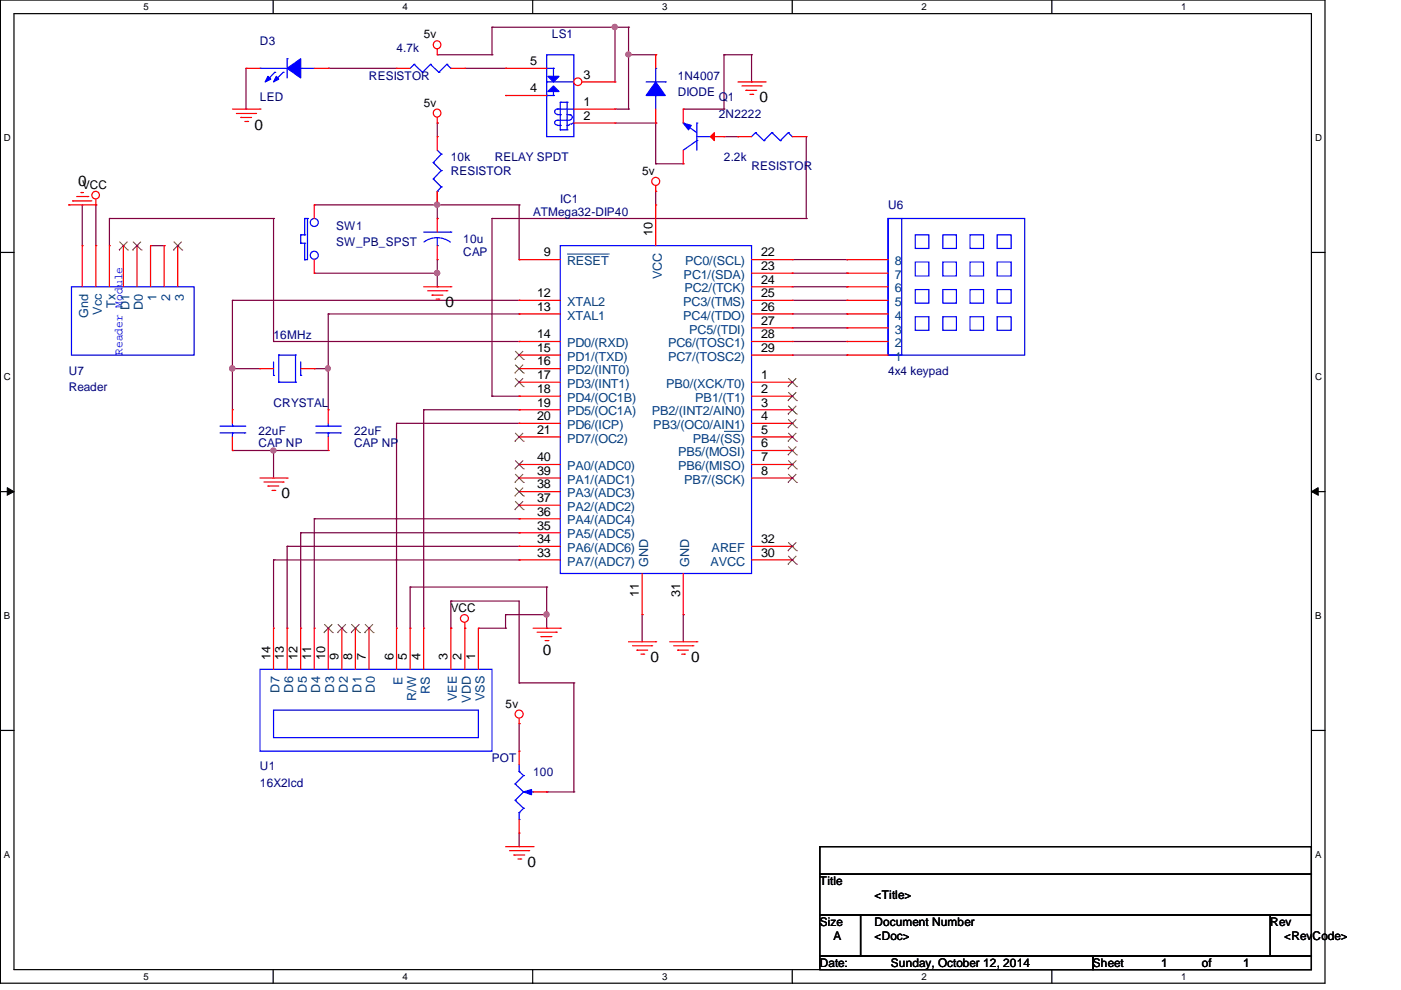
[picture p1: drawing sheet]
<svg xmlns="http://www.w3.org/2000/svg" width="297mm" height="210mm" viewBox="0 0 297 210" stroke-linecap="round" stroke-linejoin="round" font-family="sans-serif">
<path d="M.1 0h280.8v208.5h-280.8zM3 2.9h275v202.7h-275z" fill="none" stroke="#000" stroke-width=".25"/>
<g fill="#fff">
<path d="M30.4 .4h1v2.2h-1z"/>
<path d="M30.4 205.9h1v2.2h-1z"/>
</g>
<path d="M57.9 0v2.9M57.9 205.6v2.9" fill="none" stroke="#000" stroke-width=".25"/>
<g fill="#fff">
<path d="M85.3 .4h1.1v2.2h-1.1z"/>
<path d="M85.3 205.9h1.1v2.2h-1.1z"/>
</g>
<path d="M112.9 0v2.9M112.9 205.6v2.9" fill="none" stroke="#000" stroke-width=".25"/>
<g fill="#fff">
<path d="M140.4 .4h1v2.2h-1z"/>
<path d="M140.4 205.9h1v2.2h-1z"/>
</g>
<path d="M168 0v2.9M168 205.6v2.9" fill="none" stroke="#000" stroke-width=".25"/>
<g fill="#fff">
<path d="M195.4 .4h1v2.2h-1z"/>
<path d="M195.4 205.9h1v2.2h-1z"/>
</g>
<path d="M223 0v2.9M223 205.6v2.9" fill="none" stroke="#000" stroke-width=".25"/>
<g fill="#fff">
<path d="M250.4 .4h1.1v2.2h-1.1z"/>
<path d="M250.4 205.9h1.1v2.2h-1.1z"/>
<path d="M.8 28.2h1.4v2.2h-1.4z"/>
<path d="M278.8 28.2h1.4v2.2h-1.4z"/>
<path d="M.8 78.8h1.4v2.2h-1.4z"/>
<path d="M278.8 78.8h1.4v2.2h-1.4z"/>
</g>
<path d="M.1 53.5h2.9M278 53.5h2.9" fill="none" stroke="#000" stroke-width=".25"/>
<g fill="#fff">
<path d="M.8 129.6h1.3v2.2h-1.3z"/>
<path d="M278.8 129.6h1.3v2.2h-1.3z"/>
</g>
<path d="M.1 104.2h2.9M278 104.2h2.9" fill="none" stroke="#000" stroke-width=".25"/>
<path d="M1.5 103.4l1.5 .8-1.5 .8zM278 104.2l1.5-.8v1.6z" fill="#000" stroke="#000" stroke-width=".21"/>
<g fill="#fff">
<path d="M.8 180.2h1.2v2.2h-1.2z"/>
<path d="M278.8 180.2h1.2v2.2h-1.2z"/>
</g>
<path d="M.1 154.9h2.9M278 154.9h2.9M173.8 179.5h104.2v5.8h-104.2zM173.8 185.3h104.2v8.7h-104.2zM173.8 194h8.7v8.7h-8.7zM182.5 194h86.8v8.7h-86.8zM269.3 194h8.7v8.7h-8.7zM173.8 202.7h57.9v2.9h-57.9zM231.7 202.7h46.3v2.9h-46.3z" fill="none" stroke="#000" stroke-width=".25"/>
<g fill="none" stroke="#800040" stroke-width=".25">
<path d="M52.2 14.5v8.6M69.6 14.5h.1M69.6 14.5h14.5M92.7 11.6h11.6M98.6 14.5h8.6M104.3 11.6h.1M104.3 5.8h.1M104.3 5.8v5.8M104.3 5.8h29M107.2 14.5h.1M130.4 5.8h.1M130.4 5.8v11.6"/>
<path d="M133.3 11.6h.1M133.3 5.8h.1M133.3 5.8v17.3M133.3 11.6h5.7M139 11.6h.1M153.5 11.6h.1M153.5 11.6h5.8M153.5 11.6v11.5M159.3 11.6h.1M159.3 17.4h.1M159.3 11.6v5.8M52.2 23.1h.1"/>
<path d="M92.7 26.1h.1M92.7 26.1v2.9M130.4 26.1h8.6M130.4 23.1h2.9M133.3 23.1h.1M139 26.1h.1M139 34.7h.1M139 26.1v8.6M139 34.7h5.9M144.9 23.1h8.6M153.5 23.1h.1M153.5 29h3"/>
<path d="M156.5 29h.1M170.9 29v17.3M17.4 43.4h.1M17.4 43.4v8.7M20.3 43.4h.1M20.3 43.4v8.7M23.2 46.3h.1M23.2 46.3h34.8M23.2 46.3v5.8M31.9 52.1h2.9M34.8 52.1h.1M58 46.3h.1"/>
<path d="M58 46.3v26.1M66.6 43.4h43.5M66.6 57.9h26.1M92.7 57.9h.1M92.7 43.4h.1M92.7 46.3h.1M92.7 40.6v5.7M92.7 55v5.8M104.3 46.3h.1M104.3 46.3h66.6M104.3 46.3v37.7M110.1 55h.1"/>
<path d="M110.1 43.4h.1M110.1 43.4v11.6M139 40.6h.1M139 40.6v2.8M168 57.9h11.6M168 55h11.6M170.9 46.3h.1M179.6 57.9h.1M179.6 55h.1M49.3 78.2h.1M49.3 63.7h.1M49.3 63.7v23.2"/>
<path d="M49.3 78.2h5.8M49.3 63.7h60.8M58 72.4h.1M58 72.4h52.1M66.6 78.2h.1M66.6 78.2h3M69.6 78.2h.1M69.6 66.6h.1M69.6 66.6v20.3M69.6 66.6h40.5M92.7 60.8h.1M110.1 66.6h.1"/>
<path d="M110.1 63.7h.1M110.1 72.4h.1M168 66.6h11.6M168 63.7h11.6M168 75.3h11.6M168 72.4h11.6M168 69.5h11.6M168 60.8h11.6M179.6 75.3h.1M179.6 72.4h.1M179.6 69.5h.1M179.6 66.6h.1"/>
<path d="M179.6 63.7h.1M179.6 60.8h.1M49.3 95.5h.1M49.3 95.5h20.3M58 95.5h.1M58 95.5v5.9M84.1 89.8h.1M84.1 89.8v43.4M84.1 89.8h26M89.8 86.9h.1M89.8 86.9v46.3M89.8 86.9h20.3"/>
<path d="M104.3 84h.1M104.3 84h5.8M110.1 89.8h.1M110.1 84h.1M110.1 86.9h.1M58 118.7h.1M58 118.7v14.5M58 118.7h52.1M60.9 115.8h.1M60.9 115.8v17.4M60.9 115.8h49.2M63.8 113h.1"/>
<path d="M63.8 113v20.2M63.8 113h46.3M66.6 110h.1M66.6 110v23.2M66.6 110h43.5M110.1 118.7h.1M110.1 115.8h.1M110.1 113h.1M110.1 110h.1M87 124.5h.1M87 124.5v8.7M87 124.5h28.9"/>
<path d="M95.6 127.4h.1M95.6 133.2h.1M95.6 127.4h14.5v17.4M95.6 127.4v5.8M101.4 133.2h5.8M107.2 133.2h.1M107.2 130.3h.1M107.2 130.3v2.9M107.2 130.3h8.7M115.9 130.3h.1M115.9 133.2h.1M115.9 124.5h.1"/>
<path d="M115.9 124.5v8.7M136.1 130.3h.1M136.1 130.3v5.8M144.9 130.3h.1M144.9 130.3v5.8M110.1 144.8h.1M110.1 153.4h.1M110.1 153.4v5.9M110.1 144.8h11.6M121.7 144.8h.1M121.7 144.8v23.1M110.1 179.5h.1"/>
<path d="M110.1 176.6v2.9M115.9 167.9h.1M115.9 167.9h5.8M121.7 167.9h.1"/>
</g>
<g fill="#f0f" stroke="#f0f" stroke-width=".25">
<circle cx="49.2" cy="78.1" r=".55"/>
<circle cx="69.5" cy="78.1" r=".53"/>
<circle cx="58" cy="95.5" r=".53"/>
<circle cx="92.7" cy="43.4" r=".55"/>
<circle cx="92.7" cy="57.9" r=".55"/>
<circle cx="115.9" cy="130.3" r=".55"/>
<circle cx="133.2" cy="11.5" r=".53"/>
<circle cx="130.3" cy="5.7" r=".55"/>
</g>
<g fill="none" stroke="#f00" stroke-width=".25">
<path d="M84.1 14.5h.1M84.1 14.5h2.9M92.7 11.6h.1M92.7 10.4v1.2M95.6 14.5h3M98.6 14.5h.1M156.5 17.4h5.7M157.3 18.2h4.1M158.2 19.1h.1M158.2 19.1h2.2M159 20h.6M159.6 20h.1"/>
<path d="M161.4 18.2h.1M162.2 17.4h.1M49.3 23.1h5.8M50.1 24.1h4.1M51.1 24.9h.1M51.1 24.9h2.2M51.9 25.8h.6M52.5 25.8h.1M54.2 24.1h.1M55.1 23.1h.1M92.7 26.1h.1M92.7 24.9v1.2"/>
<path d="M139 39.4v1.2M14.6 43.4h.1M14.6 43.4h5.7M15.4 42.6h.1M15.4 42.6h4.1M16.3 41.7h2.3M17.2 40.8h.1M17.2 40.8h.5M18.6 41.7h.1M20.3 43.4h.1M20.3 42.3v1.1M139 40.6h.1"/>
<path d="M89.8 60.8h5.8M90.7 61.7h4M91.6 62.6h.1M91.6 62.6h2.3M92.5 63.4h.5M93 63.4h.1M94.7 61.7h.1M95.6 60.8h.1M55.1 101.4h5.8M56 102.2h4M56.8 103.1h.1M56.8 103.1h2.3"/>
<path d="M57.7 104h.6M58.3 104h.1M60 102.2h.1M60.9 101.4h.1M98.6 133.2h.1M98.6 132v1.2M113 133.2h5.8M113.9 134h4M114.7 135h.1M114.7 135h2.3M115.6 135.8h.6M116.2 135.8h.1"/>
<path d="M117.9 134h.1M118.8 133.2h.1M133.3 136.1h5.7M134.1 136.9h4.1M135 137.9h.1M135 137.9h2.3M135.9 138.7h.6M136.5 138.7h.1M138.2 136.9h.1M139 136.1h.1M142 136.1h5.7M142.8 136.9h4.1"/>
<path d="M143.7 137.9h.1M143.7 137.9h2.3M144.5 138.7h.6M145.1 138.7h.1M146.9 136.9h.1M147.7 136.1h.1M110.1 153.4h.1M110.1 152.3v1.1M107.2 179.5h5.8M113 179.5h.1M108 180.4h4.1M109 181.3h.1"/>
<path d="M109 181.3h2.3M109.8 182.1h.6M110.4 182.1h.1M112.1 180.4h.1"/>
<circle cx="92.6" cy="9.5" r=".82"/>
<circle cx="92.6" cy="24" r=".82"/>
<circle cx="139" cy="38.5" r=".85"/>
<circle cx="20.3" cy="41.4" r=".8"/>
<circle cx="98.5" cy="131.1" r=".83"/>
<circle cx="110.1" cy="151.4" r=".85"/>
</g>
<g fill="none" stroke="#00f" stroke-width=".25">
<path d="M87.8 13.6h.1M87.8 13.6l-.8 .9M87.8 13.6l1.8 1.7M89.6 15.3h.1M91.3 13.6h.1M91.3 13.6l-1.7 1.7M91.3 13.6l1.7 1.7M93 15.3h.1M94.7 13.6h.1M94.7 13.6l-1.7 1.7M94.7 13.6l.9 .9M95.6 14.5h.1"/>
<path d="M115.9 11.6h5.8v17.4h-5.8zM115.9 17.4h.1M115.9 14.5h.1M115.9 17.4h5.8M115.9 14.5h1.4M117.3 14.5h.1M117.3 14.5v1.7M117.3 19.4v.8M115.9 20.2h.1M115.9 20.2h1.4M117.3 20.2h.1M118.2 23.1h.1"/>
<path d="M118.2 25.5h.1M118.2 23.1a.55 .55 0 0 0-.6 .6 .55 .55 0 0 0 .6 .5M118.2 25.5a.51 .51 0 0 0-.6 .5 .51 .51 0 0 0 .6 .5M118.2 23.1h3.5M118.2 24.3h.6M118.2 25.5h2.6M118.2 26.6h.6M118.8 27.5h.1M118.8 21.7h.1M118.8 24.3h.1M118.8 26.6h.1M118.8 27.5h1.4"/>
<path d="M118.8 21.7v5.8M118.8 21.7h1.4M120.2 27.5h.1M120.2 21.7h.1M120.2 26.6h.1M120.2 21.7v5.8M120.2 24.3h.6M120.2 26.6h.4M120.8 24.3h.1M120.8 24.3a.55 .55 0 0 1 .5 .6 .55 .55 0 0 1-.5 .5M120.9 26.3l-.3 .2M121.7 26.1l-.6 .3"/>
</g>
<g fill="#00f" stroke="#00f" stroke-width=".25">
<path d="M116.2 19.4l1.1-1.2 1.2 1.2z"/>
<path d="M116.2 16.2h2.3l-1.2 1.2z"/>
</g>
<circle cx="122.5" cy="17.3" r=".83" fill="#fff" stroke="#f00" stroke-width=".25"/>
<g fill="none" stroke="#f00" stroke-width=".25">
<path d="M52.2 14.5h.1M52.2 14.5h2.9M66.6 14.5h3M69.6 14.5h.1M107.2 14.5h.1M107.2 14.5h8.7M123.4 17.4h7M130.4 17.4h.1M139 11.6h.1M139 11.6v2.9M92.7 29h.1M92.7 29v2.8"/>
<path d="M107.2 20.2h.1M107.2 20.2h8.7M121.7 23.1h8.7M121.7 26.1h8.7M130.4 23.1h.1M130.4 26.1h.1M139 26.1h.1M139 23.1v3M144.9 34.7h.1M144.9 23.1h.1M144.9 23.1v3M144.9 31.8v2.9"/>
<path d="M150.6 29h2.9M153.5 29h.1M156.5 29h.1M156.5 29h2.8M168 29h2.9M170.9 29h.1M17.4 52.1h.1M17.4 52.1v8.7M20.3 52.1h.1M20.3 52.1v8.7M23.2 52.1h.1M23.2 52.1v8.7"/>
<path d="M26.2 52.1h.1M26.2 52.1v8.7M29 52.1h.1M29 52.1v8.7M31.9 52.1h.1M31.9 52.1v8.7M34.8 52.1h.1M34.8 52.1v8.7M37.7 52.1h.1M37.7 52.1v8.7M66.6 57.9h.1M66.6 43.4h.1"/>
<path d="M66.6 43.4v2.9M66.6 55v2.9M92.7 43.4h.1M92.7 46.3h.1M92.7 55h.1M92.7 40.6v2.8M92.7 46.3v2.9M92.7 52.1v2.9M110.1 55h.1M110.1 55h8.7M139 43.4h.1M139 43.4v8.7"/>
<path d="M159.3 55h8.7M159.3 57.9h8.7M168 55h.1M168 57.9h.1M179.6 57.9h.1M179.6 55h.1M179.6 55h8.7M179.6 57.9h8.7M55.1 78.2h.1M55.1 78.2h2.9M63.8 78.2h2.8M66.6 78.2h.1"/>
<path d="M110.1 63.7h.1M110.1 66.6h.1M110.1 72.4h.1M110.1 75.3h.1M110.1 78.2h.1M110.1 63.7h8.7M110.1 66.6h8.7M110.1 72.4h8.7M110.1 75.3h8.7M110.1 78.2h8.7M159.3 63.7h8.7M159.3 66.6h8.7"/>
<path d="M159.3 72.4h8.7M159.3 75.3h8.7M159.3 60.8h8.7M159.3 69.5h8.7M168 60.8h.1M168 63.7h.1M168 66.6h.1M168 69.5h.1M168 72.4h.1M168 75.3h.1M179.6 75.3h.1M179.6 72.4h.1"/>
<path d="M179.6 69.5h.1M179.6 66.6h.1M179.6 63.7h.1M179.6 60.8h.1M179.6 63.7h8.7M179.6 66.6h8.7M179.6 72.4h8.7M179.6 75.3h8.7M179.6 60.8h8.7M179.6 69.5h8.7M49.3 86.9h.1M49.3 95.5h.1"/>
<path d="M49.3 86.9v2.9M49.3 92.6v2.9M69.6 86.9h.1M69.6 95.5h.1M69.6 86.9v2.9M69.6 92.6v2.9M110.1 81h.1M110.1 84h.1M110.1 86.9h.1M110.1 89.8h.1M110.1 92.6h.1M110.1 98.5h.1"/>
<path d="M110.1 81h8.7M110.1 84h8.7M110.1 86.9h8.7M110.1 89.8h8.7M110.1 92.6h8.7M110.1 98.5h8.7M159.3 81h8.7M159.3 84h8.7M159.3 86.9h8.7M159.3 89.8h8.7M159.3 92.6h8.7M159.3 95.5h8.7"/>
<path d="M159.3 98.5h8.7M168 81h.1M168 84h.1M168 86.9h.1M168 89.8h.1M168 92.6h.1M168 95.5h.1M168 98.5h.1M110.1 118.7h.1M110.1 115.8h.1M110.1 113h.1M110.1 110h.1"/>
<path d="M110.1 107.1h.1M110.1 104.2h.1M110.1 101.4h.1M110.1 101.4h8.7M110.1 118.7h8.7M110.1 115.8h8.7M110.1 113h8.7M110.1 110h8.7M110.1 107.1h8.7M110.1 104.2h8.7M159.3 101.4h8.7M159.3 118.7h8.7"/>
<path d="M159.3 115.8h8.7M168 101.4h.1M168 118.7h.1M168 115.8h.1M58 133.2h.1M58 133.2v8.7M60.9 133.2h.1M60.9 133.2v8.7M63.8 133.2h.1M63.8 133.2v8.7M66.6 133.2h.1M66.6 133.2v8.7"/>
<path d="M69.6 133.2h.1M69.6 133.2v8.7M72.5 133.2h.1M72.5 133.2v8.7M75.4 133.2h.1M75.4 133.2v8.7M78.2 133.2h.1M78.2 133.2v8.7M84.1 133.2h.1M84.1 133.2v8.7M87 133.2h.1M87 133.2v8.7"/>
<path d="M89.8 133.2h.1M89.8 133.2v8.7M95.6 133.2h.1M95.6 133.2v8.7M98.6 133.2h.1M98.6 133.2v8.7M101.4 133.2h.1M101.4 133.2v8.7M136.1 130.3h.1M136.1 121.6v8.7M144.9 130.3h.1M144.9 121.6v8.7"/>
<path d="M110.1 159.3h.1M110.1 159.3v2.9M110.1 176.6h.1M110.1 173.8v2.8M113 167.9h2.9M115.9 167.9h.1"/>
</g>
<g fill="none" stroke="#00f" stroke-width=".25">
<path d="M55.1 14.5h.1M55.1 14.5h5.8M58.3 15.3h.1M58.3 15.3l-1.7 1.8M60 15.3h.1M60 15.3l-1.7 1.8M60.9 12.5h.1M60.9 12.5v4M63.8 14.5h.1M63.8 14.5h2.8M137 17.4h4.1M139 14.5h.1"/>
<path d="M139 14.5v2.9M141.1 17.4h.1M91.9 34.5h.1M91.9 37.9h.1M91.9 34.5l1.7 1.7M91.9 37.9l1.7 1.7M92.7 31.8l.9 .9M93.6 32.7h.1M93.6 36.2h.1M93.6 39.6h.1M93.6 32.7l-1.7 1.8M93.6 36.2l-1.7 1.7"/>
<path d="M93.6 39.6l-.9 1M139 20.2h.1M139 20.2v2.9M144.9 26.1h.1M144.9 26.1l2.8 2M147.7 29.8h.1M147.7 26.1h.1M147.7 29.8l-2.8 2M147.7 26.1v5.7M147.7 29h2.9M150.6 29h.1M160.2 28.1h.1"/>
<path d="M160.2 28.1l-.9 .9M160.2 28.1l1.8 1.7M162 29.8h.1M163.7 28.1h.1M163.7 28.1l-1.7 1.7M163.7 28.1l1.7 1.7M165.4 29.8h.1M167.1 28.1h.1M167.1 28.1l-1.7 1.7M167.1 28.1l.9 .9M168 29h.1M63.8 49.8h.1"/>
<path d="M63.8 51.6h.1M63.8 49.8h.8M63.8 49.8v1.8M63.8 51.6h.8M64.6 46.3h.1M64.6 49.8h.1M64.6 51.6h.1M64.6 55h.1M64.6 46.3h.6M64.6 46.3v3.5M64.6 51.6v3.4M65.2 46.3h.1"/>
<path d="M65.2 46.3v8.7h-.6M89.8 49.2h5.8M92.7 40.6h.1M92.7 52.1h.1M92.7 50.4l1.5 .2 1.3 .8M92.7 50.4l-1.5 .2-1.3 .7M92.7 50.4v1.7M95.6 49.2h.1M118.8 52.1h40.5v69.5h-40.5zM188.3 46.3h29v29h-29zM188.3 46.3h2.9v29h-2.9zM194.1 49.8h2.8v2.9h-2.8z"/>
<path d="M194.1 55.6h2.8v2.9h-2.8zM199.9 49.8h2.9v2.9h-2.9zM199.9 55.6h2.9v2.9h-2.9zM205.7 49.8h2.8v2.9h-2.8zM205.7 55.6h2.8v2.9h-2.8zM211.4 49.8h3v2.9h-3zM211.4 55.6h3v2.9h-3zM15.2 60.8h25.9v14.5h-25.9zM58 79.6h.1M58 76.7v2.9M59.1 75.3h.1M59.1 75.3v5.7"/>
<path d="M59.1 75.3h3.6M62.7 75.3h.1M62.7 75.3v5.7M63.8 79.6h.1M63.8 76.7v2.9M194.1 61.4h2.8v2.9h-2.8zM194.1 67.2h2.8v2.8h-2.8zM199.9 61.4h2.9v2.9h-2.9zM199.9 67.2h2.9v2.8h-2.9zM205.7 61.4h2.8v2.9h-2.8zM205.7 67.2h2.8v2.8h-2.8zM211.4 61.4h3v2.9h-3z"/>
<path d="M211.4 67.2h3v2.8h-3zM46.7 91.8h5.2M46.7 90.4h5.2M49.3 90.4h.1M49.3 91.8h.1M49.3 89.8v.6M49.3 91.8v.8M51.9 91.8h.1M51.9 90.4h.1M59.1 81h.1M59.1 81h3.6M62.7 81h.1"/>
<path d="M67 91.8h5.1M67 90.4h5.1M69.6 90.4h.1M69.6 91.8h.1M69.6 89.8v.6M69.6 91.8v.8M72.1 91.8h.1M72.1 90.4h.1M55.1 141.9h49.2v17.4h-49.2zM58 150.6h43.4v5.8h-43.4zM109.2 166.2h.1M109.2 169.7h.1"/>
<path d="M109.2 166.2l1.8 1.7M109.2 169.7l1.8 1.7M110.1 163.6h.1M110.1 172.3h.1M110.1 173.8h.1M110.1 162.2v1.4M110.1 172.3v1.5M110.1 163.6l.9 .8M111 164.4h.1M111 167.9h.1M111 171.4h.1M111 164.4l-1.8 1.8"/>
<path d="M111 167.9l-1.8 1.8M111 171.4l-.9 .9M112.4 167.9h.6M113 167.9h.1"/>
<circle cx="66.6" cy="47.2" r=".85"/>
<circle cx="66.6" cy="54.1" r=".85"/>
</g>
<g fill="#00f" stroke="#00f" stroke-width=".25">
<path d="M111 167.9l1.7-.5v1.1z"/>
<path d="M144.9 26.1l1.7 .5-.6 .9z"/>
<path d="M60.9 14.5l2.9-2v4z" fill-rule="evenodd"/>
<path d="M56.8 16.2l.6 .6-1.2 .6z" fill-rule="evenodd"/>
<path d="M58.6 16.2l.5 .6-1.1 .6z" fill-rule="evenodd"/>
<path d="M139 17.4l2.1 2.8h-4.1z" fill-rule="evenodd"/>
</g>
<g fill="none" stroke="#804000" stroke-width=".21">
<path d="M25.2 53h.1M25.3 51.2l1.8 1.8M27 51.2l-1.8 1.8M27.1 53h.1M28.1 53h.1M28.2 51.2l1.8 1.8M29.9 51.2l-1.8 1.8M30 53h.1M36.7 53h.1M36.8 51.2l1.8 1.8M38.5 51.2l-1.8 1.8M38.6 53h.1"/>
<path d="M109.1 76.2h.1M109.1 79.1h.1M109.2 74.4l1.8 1.8M109.2 77.3l1.8 1.8M110.9 74.4l-1.8 1.8M110.9 77.3l-1.8 1.8M111 76.2h.1M111 79.1h.1M109.1 82h.1M109.1 93.6h.1M109.1 99.4h.1M109.2 80.2l1.8 1.8"/>
<path d="M109.2 91.8l1.8 1.8M109.2 97.6l1.8 1.8M110.9 80.2l-1.8 1.8M110.9 91.8l-1.8 1.8M110.9 97.6l-1.8 1.8M111 82h.1M111 93.6h.1M111 99.4h.1M167 82h.1M167 84.9h.1M167 87.8h.1M167 90.7h.1"/>
<path d="M167 93.6h.1M167 96.4h.1M167 99.4h.1M167.1 80.2l1.8 1.8M167.1 83.2l1.8 1.7M167.1 86l1.8 1.8M167.1 88.9l1.8 1.8M167.1 91.8l1.8 1.8M167.1 94.7l1.8 1.7M167.1 97.6l1.8 1.8M168.8 80.2l-1.8 1.8M168.8 83.2l-1.8 1.7"/>
<path d="M168.8 86l-1.8 1.8M168.8 88.9l-1.8 1.8M168.8 91.8l-1.8 1.8M168.8 94.7l-1.8 1.7M168.8 97.6l-1.8 1.8M168.9 82h.1M168.9 84.9h.1M168.9 87.8h.1M168.9 90.7h.1M168.9 93.6h.1M168.9 96.4h.1M168.9 99.4h.1"/>
<path d="M109.1 108h.1M109.1 105.2h.1M109.1 102.3h.1M109.2 106.3l1.8 1.7M109.2 103.4l1.8 1.8M109.2 100.5l1.8 1.8M110.9 106.3l-1.8 1.7M110.9 103.4l-1.8 1.8M110.9 100.5l-1.8 1.8M111 108h.1M111 105.2h.1M111 102.3h.1"/>
<path d="M167 102.3h.1M167 119.6h.1M167 116.8h.1M167.1 100.5l1.8 1.8M167.1 117.9l1.8 1.7M167.1 115l1.8 1.8M168.8 100.5l-1.8 1.8M168.8 117.9l-1.8 1.7M168.8 115l-1.8 1.8M168.9 102.3h.1M168.9 119.6h.1M168.9 116.8h.1"/>
<path d="M68.7 134.1h.1M68.7 132.3l1.8 1.8M70.4 132.3l-1.7 1.8M70.5 134.1h.1M71.5 134.1h.1M71.6 132.3l1.8 1.8M73.3 132.3l-1.8 1.8M73.4 134.1h.1M74.4 134.1h.1M74.5 132.3l1.8 1.8M76.2 132.3l-1.8 1.8M76.3 134.1h.1"/>
<path d="M77.3 134.1h.1M77.4 132.3l1.8 1.8M79.1 132.3l-1.8 1.8M79.2 134.1h.1"/>
</g>
<path d="M120.2 53.9h8.8M129 53.9h.1M153.5 91.5h3.6M157.1 91.5h.1" fill="none" stroke="#004080" stroke-width=".21"/>
<path d="M151.5 28.1v1.7l-.9-.8z" fill="#f00" stroke="#f00" stroke-width=".25"/>
<g fill="#f0f" stroke="#f0f" stroke-width=".25">
<circle cx="49.2" cy="78.1" r=".55"/>
<circle cx="69.5" cy="78.1" r=".53"/>
<circle cx="58" cy="95.5" r=".53"/>
<circle cx="92.7" cy="43.4" r=".55"/>
<circle cx="92.7" cy="57.9" r=".55"/>
<circle cx="115.9" cy="130.3" r=".55"/>
<circle cx="133.2" cy="11.5" r=".53"/>
<circle cx="130.3" cy="5.7" r=".55"/>
</g>
<g font-size="3.1">
<text x="161" y="21.7">0</text>
<text x="53.9" y="27.5">0</text>
<text x="16.6" y="39.4">0</text>
<text x="94.5" y="65.1">0</text>
<text x="59.7" y="105.7">0</text>
<text x="115.1" y="139">0</text>
<text x="137.9" y="140.4">0</text>
<text x="146.6" y="140.4">0</text>
<text x="111.8" y="183.8">0</text>
</g>
<g font-size="2.6">
<text x="112.4" y="13.8">5</text>
<text x="123.7" y="16.7">3</text>
<text x="112.4" y="19.6">4</text>
<text x="123.7" y="22.5">1</text>
<text x="123.7" y="25.4">2</text>
<text x="138.3" y="50.1" transform="rotate(-90 138.3 50.1)">10</text>
<text x="115.3" y="54.4">9</text>
<text x="161.4" y="54.4">22</text>
<text x="161.4" y="57.2">23</text>
<text x="113.9" y="63">12</text>
<text x="113.9" y="65.9">13</text>
<text x="161.4" y="60.1">24</text>
<text x="161.4" y="63">25</text>
<text x="161.4" y="65.9">26</text>
<text x="113.9" y="71.7">14</text>
<text x="161.4" y="68.8">27</text>
<text x="161.4" y="71.7">28</text>
<text x="113.9" y="74.6">15</text>
<text x="113.9" y="77.5">16</text>
<text x="161.4" y="74.6">29</text>
<text x="113.9" y="80.4">17</text>
<text x="113.9" y="83.3">18</text>
<text x="161.4" y="80.4">1</text>
<text x="161.4" y="83.3">2</text>
<text x="113.9" y="86.2">19</text>
<text x="113.9" y="89.1">20</text>
<text x="161.4" y="86.2">3</text>
<text x="161.4" y="89.1">4</text>
<text x="113.9" y="92">21</text>
<text x="161.4" y="92">5</text>
<text x="161.4" y="94.8">6</text>
<text x="113.9" y="100.7">39</text>
<text x="113.9" y="97.8">40</text>
<text x="161.4" y="97.8">7</text>
<text x="161.4" y="100.7">8</text>
<text x="113.9" y="106.4">37</text>
<text x="113.9" y="103.6">38</text>
<text x="113.9" y="112.3">35</text>
<text x="113.9" y="109.3">36</text>
<text x="113.9" y="118">33</text>
<text x="113.9" y="115.2">34</text>
<text x="161.4" y="118">30</text>
<text x="161.4" y="115.2">32</text>
<text x="135.5" y="126.7" transform="rotate(-90 135.5 126.7)">11</text>
<text x="144.2" y="126.7" transform="rotate(-90 144.2 126.7)">31</text>
<text x="57.3" y="139.9" transform="rotate(-90 57.3 139.9)">14</text>
<text x="60.2" y="139.9" transform="rotate(-90 60.2 139.9)">13</text>
<text x="63.1" y="139.9" transform="rotate(-90 63.1 139.9)">12</text>
<text x="66" y="139.9" transform="rotate(-90 66 139.9)">11</text>
<text x="68.9" y="139.9" transform="rotate(-90 68.9 139.9)">10</text>
<text x="71.8" y="139.9" transform="rotate(-90 71.8 139.9)">9</text>
<text x="74.7" y="139.9" transform="rotate(-90 74.7 139.9)">8</text>
<text x="77.6" y="139.9" transform="rotate(-90 77.6 139.9)">7</text>
<text x="83.4" y="139.9" transform="rotate(-90 83.4 139.9)">6</text>
<text x="86.3" y="139.9" transform="rotate(-90 86.3 139.9)">5</text>
<text x="89.2" y="139.9" transform="rotate(-90 89.2 139.9)">4</text>
<text x="94.9" y="139.9" transform="rotate(-90 94.9 139.9)">3</text>
<text x="97.9" y="139.9" transform="rotate(-90 97.9 139.9)">2</text>
<text x="100.8" y="139.9" transform="rotate(-90 100.8 139.9)">1</text>
</g>
<g font-size="2.6" fill="#004080">
<text x="120.2" y="56.2">RESET</text>
<text x="140.3" y="59.2" transform="rotate(-90 140.3 59.2)">VCC</text>
<text x="144.9" y="59.1">PC1/(SDA)</text>
<text x="145.3" y="56.2">PC0/(SCL)</text>
<text x="189.7" y="59.1">7</text>
<text x="189.7" y="56.2">8</text>
<text x="24.5" y="65.2" transform="rotate(-90 24.5 65.2)">Tx</text>
<text x="27.4" y="65.7" transform="rotate(-90 27.4 65.7)">D1</text>
<text x="30.3" y="65.7" transform="rotate(-90 30.3 65.7)">D0</text>
<text x="33.2" y="63.8" transform="rotate(-90 33.2 63.8)">1</text>
<text x="36.1" y="63.8" transform="rotate(-90 36.1 63.8)">2</text>
<text x="38.9" y="63.8" transform="rotate(-90 38.9 63.8)">3</text>
<text x="120.2" y="64.9">XTAL2</text>
<text x="144.9" y="64.9">PC3/(TMS)</text>
<text x="145.1" y="62">PC2/(TCK)</text>
<text x="189.7" y="64.9">5</text>
<text x="189.7" y="62">6</text>
<text x="18.7" y="67.4" transform="rotate(-90 18.7 67.4)">Gnd</text>
<text x="21.6" y="66.7" transform="rotate(-90 21.6 66.7)">Vcc</text>
<text x="120.2" y="67.7">XTAL1</text>
<text x="144.9" y="67.7">PC4/(TDO)</text>
<text x="146.1" y="70.7">PC5/(TDI)</text>
<text x="189.7" y="70.7">3</text>
<text x="189.7" y="67.7">4</text>
<text x="120.2" y="73.6">PD0/(RXD)</text>
<text x="120.2" y="76.5">PD1/(TXD)</text>
<text x="141.6" y="73.6">PC6/(TOSC1)</text>
<text x="141.6" y="76.5">PC7/(TOSC2)</text>
<text x="189.7" y="76.5">1</text>
<text x="189.7" y="73.6">2</text>
<text x="120.2" y="79.3">PD2/(INT0)</text>
<text x="120.2" y="82.2">PD3/(INT1)</text>
<text x="141.2" y="82.2">PB0/(XCK/T0)</text>
<text x="120.2" y="85.2">PD4/(OC1B)</text>
<text x="120.2" y="88.1">PD5/(OC1A)</text>
<text x="138.2" y="88.1">PB2/(INT2/AIN0)</text>
<text x="147.4" y="85.2">PB1/(T1)</text>
<text x="120.2" y="90.9">PD6/(ICP)</text>
<text x="120.2" y="93.8">PD7/(OC2)</text>
<text x="138.5" y="90.9">PB3/(OC0/AIN1)</text>
<text x="146.9" y="93.8">PB4/(SS)</text>
<text x="120.2" y="99.7">PA0/(ADC0)</text>
<text x="143.8" y="96.7">PB5/(MOSI)</text>
<text x="143.8" y="99.7">PB6/(MISO)</text>
<text x="120.2" y="105.4">PA3/(ADC3)</text>
<text x="120.2" y="102.5">PA1/(ADC1)</text>
<text x="145" y="102.5">PB7/(SCK)</text>
<text x="120.2" y="111.2">PA4/(ADC4)</text>
<text x="120.2" y="108.3">PA2/(ADC2)</text>
<text x="120.2" y="119.9">PA7/(ADC7)</text>
<text x="120.2" y="117">PA6/(ADC6)</text>
<text x="120.2" y="114.1">PA5/(ADC5)</text>
<text x="150.6" y="119.9">AVCC</text>
<text x="150.9" y="117">AREF</text>
<text x="137.4" y="120.2" transform="rotate(-90 137.4 120.2)">GND</text>
<text x="146.1" y="120.2" transform="rotate(-90 146.1 120.2)">GND</text>
<text x="59.3" y="146.8" transform="rotate(-90 59.3 146.8)">D7</text>
<text x="62.1" y="146.8" transform="rotate(-90 62.1 146.8)">D6</text>
<text x="65" y="146.8" transform="rotate(-90 65 146.8)">D5</text>
<text x="67.9" y="146.8" transform="rotate(-90 67.9 146.8)">D4</text>
<text x="70.9" y="146.8" transform="rotate(-90 70.9 146.8)">D3</text>
<text x="73.7" y="146.8" transform="rotate(-90 73.7 146.8)">D2</text>
<text x="76.6" y="146.8" transform="rotate(-90 76.6 146.8)">D1</text>
<text x="79.5" y="146.8" transform="rotate(-90 79.5 146.8)">D0</text>
<text x="85.3" y="145.1" transform="rotate(-90 85.3 145.1)">E</text>
<text x="88.2" y="148.6" transform="rotate(-90 88.2 148.6)">R/W</text>
<text x="91.1" y="147.1" transform="rotate(-90 91.1 147.1)">RS</text>
<text x="96.9" y="148.7" transform="rotate(-90 96.9 148.7)">VEE</text>
<text x="99.8" y="149" transform="rotate(-90 99.8 149)">VDD</text>
<text x="102.7" y="148.7" transform="rotate(-90 102.7 148.7)">VSS</text>
</g>
<g font-size="2.5" fill="#000080">
<text x="55.1" y="9.6">D3</text>
<text x="84.1" y="11">4.7k</text>
<text x="117" y="8.1">LS1</text>
<text x="78.2" y="16.9">RESISTOR</text>
<text x="143.7" y="16.9">1N4007</text>
<text x="55.1" y="21.5">LED</text>
<text x="143.7" y="20.3">DIODE</text>
<text x="152.4" y="21.5">Q1</text>
<text x="152.4" y="25">2N2222</text>
<text x="95.6" y="34.2">10k</text>
<text x="104.9" y="34.2">RELAY SPDT</text>
<text x="153.5" y="34.2">2.2k</text>
<text x="159.3" y="36">RESISTOR</text>
<text x="95.6" y="37.1">RESISTOR</text>
<text x="113" y="45.8">ATMega32-DIP40</text>
<text x="118.8" y="42.9">IC1</text>
<text x="188.3" y="44.4">U6</text>
<text x="71.3" y="48.7">SW1</text>
<text x="71.3" y="52.2">SW_PB_SPST</text>
<text x="98.2" y="51.6">10u</text>
<text x="98.2" y="54.2">CAP</text>
<text x="58" y="71.9">16MHz</text>
<text x="14.6" y="79.4">U7</text>
<text x="14.6" y="82.9">Reader</text>
<text x="188.3" y="79.4">4x4 keypad</text>
<text x="58" y="86.4">CRYSTAL</text>
<text x="54.8" y="92.1">22uF</text>
<text x="54.8" y="94.8">CAP NP</text>
<text x="75.1" y="92.1">22uF</text>
<text x="75.1" y="94.8">CAP NP</text>
<text x="104.3" y="161.6">POT</text>
<text x="55.1" y="163.3">U1</text>
<text x="55.1" y="166.8">16X2lcd</text>
<text x="113" y="164.5">100</text>
</g>
<g font-size="2.5">
<text x="89.8" y="8.1">5v</text>
<text x="89.8" y="22.6">5v</text>
<text x="17.4" y="40">VCC</text>
<text x="136.1" y="37.1">5v</text>
<text x="95.6" y="129.8">VCC</text>
<text x="107.2" y="150">5v</text>
<text x="173.8" y="187.7">Title</text>
<text x="185.4" y="190.6">&lt;Title&gt;</text>
<text x="173.8" y="196.4">Size</text>
<text x="185.4" y="196.4">Document Number</text>
<text x="269.3" y="196.4">Rev</text>
<text x="176.7" y="199.2">A</text>
<text x="185.4" y="199.2">&lt;Doc&gt;</text>
<text x="272.3" y="199.2">&lt;RevCode&gt;</text>
<text x="173.8" y="205.1">Date:</text>
<text x="188.9" y="205.1">Sunday, October 12, 2014</text>
<text x="231.7" y="205.1">Sheet</text>
<text x="246.2" y="205.1">1</text>
<text x="254.8" y="205.1">of</text>
<text x="263.6" y="205.1">1</text>
</g>
<text font-size="2.5" fill="#00f" x="26" y="75.3" transform="rotate(-90 26 75.3)">Reader Module</text>
<g font-size="2">
<text x="30.4" y="2.1">5</text>
<text x="85.3" y="2.1">4</text>
<text x="140.4" y="2.1">3</text>
<text x="195.4" y="2.1">2</text>
<text x="250.4" y="2.1">1</text>
<text x=".8" y="30">D</text>
<text x="278.8" y="30">D</text>
<text x=".8" y="80.6">C</text>
<text x="278.8" y="80.6">C</text>
<text x=".8" y="131.3">B</text>
<text x="278.8" y="131.3">B</text>
<text x=".8" y="182">A</text>
<text x="278.8" y="182">A</text>
<text x="30.4" y="207.7">5</text>
<text x="85.3" y="207.7">4</text>
<text x="140.4" y="207.7">3</text>
<text x="195.4" y="207.7">2</text>
<text x="250.4" y="207.7">1</text>
</g>
</svg>
